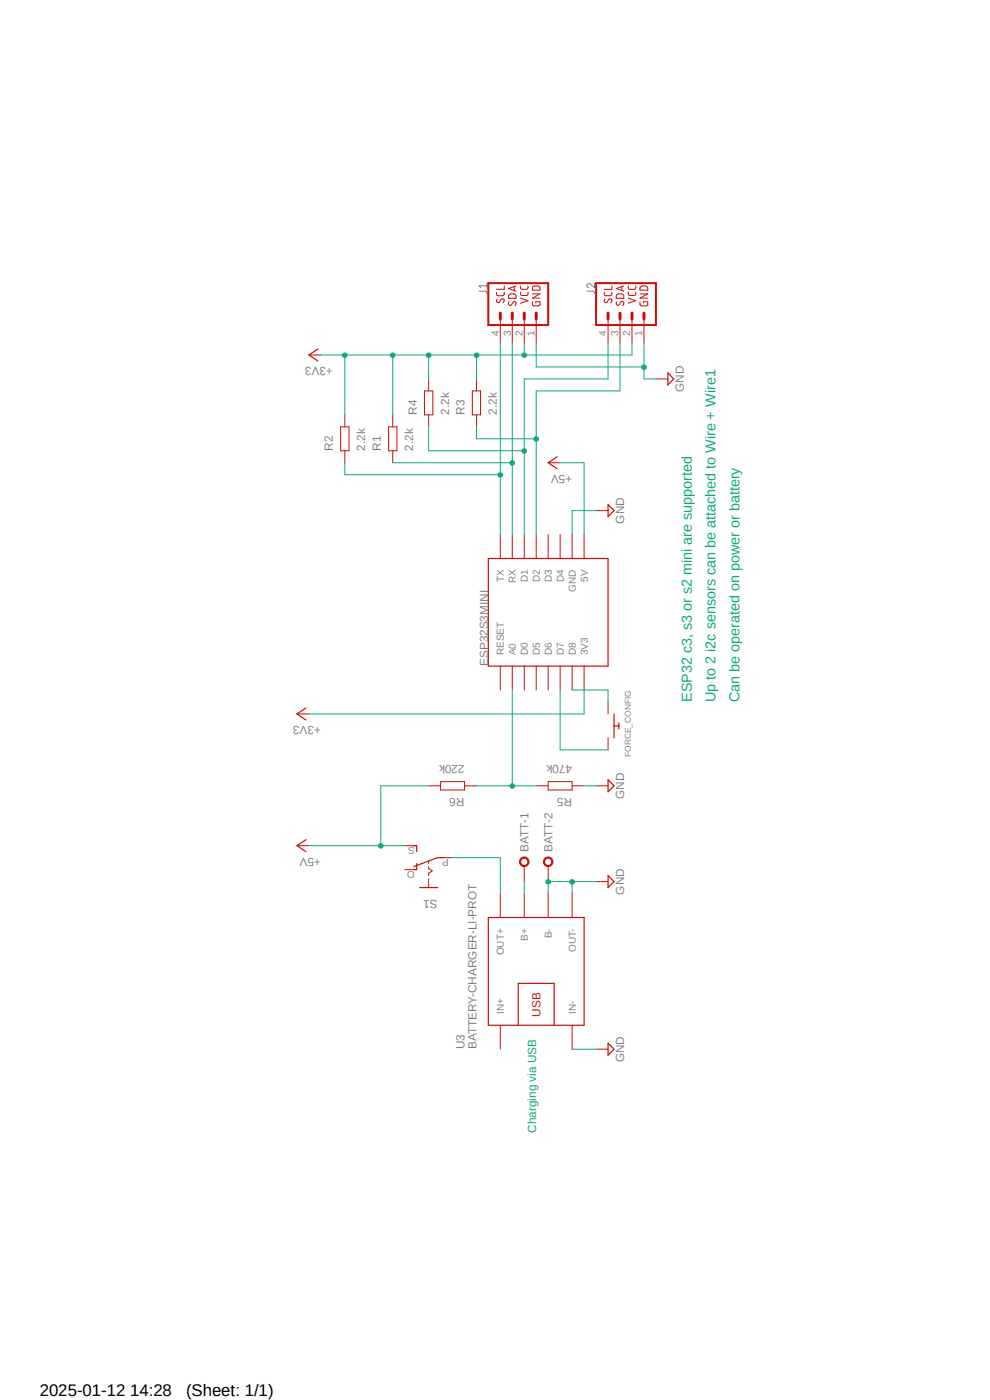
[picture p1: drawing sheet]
<svg xmlns="http://www.w3.org/2000/svg" width="210mm" height="297mm" viewBox="0 0 210 297" stroke-linecap="round" stroke-linejoin="round" font-family="sans-serif">
<path d="M60.7 59.5l97 181.5M157.7 59.5l-97 181.5" fill="none" stroke="#fff" stroke-width=".21"/>
<path d="M101.6 61.8h1.3a.4 .4 0 0 1 .4 .5M103.3 60.2v.8M103.3 60.6h-1.7l.4 .4M124.5 61.8h1.3a.4 .4 0 0 1 .3 .5M126.1 60.2v.8l-.9-.7a.44 .44 0 0 0-.7 .1 .44 .44 0 0 0 .3 .6" fill="none" stroke="#808080" stroke-width=".21"/>
<path d="M118.2 96.9l-1.9 1.3 1.9 1.2M64.9 150.2l-1.9 1.3 1.9 1.2M64.9 178.1l-1.9 1.3 1.9 1.3M87.8 179.4h.6v1.3M129 165.4l1.3 1.3-1.3 1.3zM88.4 183.2v1.3h-.6M89 188.3h3.8M94.1 181.9h-1.3l-5 2M103.6 194.6h20.3v22.9h-20.3zM109.9 217.5v-8.9h7.7v8.9M129 221.3l1.3 1.3-1.3 1.3z" fill="none" stroke="#c90d0c" stroke-width=".25"/>
<g fill="none" stroke="#c90d0c" stroke-width=".21">
<path d="M116.3 98.2h2.5M63 151.5h2.5M63 179.4h2.5M85.9 179.4h2.5M126.4 166.7h2.6M85.9 184.5h2.5M90.9 182.6v.6M90.9 183.9v.3l.8 .5-.8 .6v.5M90.9 186.4v1.9M93.5 181.9h2.5M106.1 189.6v5M111.2 183.7v.8"/>
<path d="M111.2 189.6v5M116.3 189.6v5M121.4 189.6v5M106.1 217.5v5.1M121.4 217.5v5.1M126.4 222.6h2.6"/>
</g>
<path d="M110.6 182a1.02 1.02 0 0 1 1.6 .5 1.02 1.02 0 0 1-1 1.4v-.3a.78 .78 0 0 1-.6-1.1 .78 .78 0 0 1 1.3-.2 .78 .78 0 0 1-.4 1.3h-.3v.3a1.03 1.03 0 0 1-1-.8 1.03 1.03 0 0 1 .4-1.1z" fill-rule="evenodd" fill="#c90d0c"/>
<path d="M110.6 182a1.02 1.02 0 0 1 1.6 .5 1.02 1.02 0 0 1-1 1.4v-.3a.78 .78 0 0 1-.6-1.1 .78 .78 0 0 1 1.3-.2 .78 .78 0 0 1-.4 1.3h-.3v.3a1.03 1.03 0 0 1-1-.8 1.03 1.03 0 0 1 .4-1.1zM111.2 184.5v2.5M116.3 183.7v.8" fill="none" stroke="#c90d0c" stroke-width=".21"/>
<path d="M115.7 182a1.02 1.02 0 0 1 1.6 .5 1.02 1.02 0 0 1-1 1.4v-.3a.78 .78 0 0 1-.6-1.1 .78 .78 0 0 1 1.3-.2 .78 .78 0 0 1-.4 1.3h-.3v.3a1.03 1.03 0 0 1-1-.8 1.03 1.03 0 0 1 .4-1.1z" fill-rule="evenodd" fill="#c90d0c"/>
<g fill="none" stroke="#c90d0c" stroke-width=".21">
<path d="M65.5 75.3h2.6M105.3 62l.1 .6 .3 .1h1.1l.2-.3v-.4M105.5 63.5l-.1 .1a.38 .38 0 0 0 .1 .6 .38 .38 0 0 0 .5-.1l.3-.6a.37 .37 0 0 1 .4-.1 .37 .37 0 0 1 .3 .3l-.3 .6M106.1 67.7v5.1M107 60.7v.7h-1.7M108 64l-.1 .2a.37 .37 0 0 0 .1 .5 .37 .37 0 0 0 .5-.1l.5-.6h.3a.6 .6 0 0 1 0 .9M108.1 62.4h1.2l.1 .2 .1 .7h-1.6v-.5zM108.7 67.7v5.1M109.1 60.8v.8M109.5 60.7l-1.6 .5 1.6 .6M110.4 62v.5l.4 .2h1l.2-.7M110.4 60.7v.5l.4 .2 1-.1 .2-.6"/>
<path d="M110.4 63.2l1.6 .6-1.6 .5M111.2 67.7v5.1M112.9 64v.6l.2 .3h1.1l.3-.2 .1-.7h-.9v.3M112.9 62.4h1.7l-1.7 .8h1.7M113 60.9a1.25 1.25 0 0 1 1.5 0l.1 .7h-1.7zM113.7 67.7v5.1M128.2 62v.6l.3 .1h1.1l.2-.7M128.3 63.5l-.1 .1a.4 .4 0 0 0 .1 .6 .4 .4 0 0 0 .6-.1l.2-.6a.37 .37 0 0 1 .4-.1 .37 .37 0 0 1 .3 .3l-.2 .6M129 67.7v5.1M129.8 60.7v.7h-1.6M130.8 62.6l.3-.2h1l.2 .2v.7h-1.6zM130.9 64l-.2 .4a.34 .34 0 0 0 .5 .3l.6-.7h.4a.6 .6 0 0 1-.1 .9"/>
<path d="M131.5 67.7v5.1M131.9 60.8v.8M132.3 60.7l-1.6 .5 1.6 .6M133.3 62v.5l.3 .2h1.1l.2-.7M133.3 60.7v.5l.3 .2 1.1-.1 .2-.6M133.3 63.2l1.6 .6-1.6 .5M134.1 67.7v5.1M135.8 64v.6l.2 .3h1l.4-.2v-.7h-.9v.3M135.8 62.4h1.6l-1.6 .8h1.6M135.8 60.9l.4-.2h1l.2 .4v.5h-1.6zM136.6 67.7v5.1M72.3 90.6h1.7v5h-1.7z"/>
<path d="M73.2 88v2.6M73.2 95.6v2.6M82.4 90.6h1.8v5h-1.8zM83.3 88v2.6M83.3 95.6v2.6M90 82.9h1.8v5.1h-1.8zM90.9 80.4v2.5M90.9 88v2.6M100.2 82.9h1.7v5.1h-1.7zM101.1 80.4v2.5M101.1 88v2.6M139.1 80.4h2.6"/>
<path d="M106.1 113.4v5.1M108.7 113.4v5.1M111.2 113.4v5.1M113.7 113.4v5.1M116.3 113.4v5.1M118.8 113.4v5.1M121.4 113.4v5.1M123.9 113.4v5.1M126.4 108.3h2.6M106.1 141.3v5.1M108.7 141.3v5.1M111.2 141.3v5.1"/>
<path d="M113.7 141.3v5.1M116.3 141.3v5.1M118.8 141.3v5.1M121.4 141.3v5.1M123.9 141.3v5.1M129 148.9v2.6M129 156.5v2.6M90.9 166.7h2.6M93.5 165.8h5.1v1.8h-5.1zM98.6 166.7h2.5M113.7 166.7h2.6M116.3 165.8h5.1v1.8h-5.1z"/>
<path d="M121.4 166.7h2.5M115.7 182a1.02 1.02 0 0 1 1.6 .5 1.02 1.02 0 0 1-1 1.4v-.3a.78 .78 0 0 1-.6-1.1 .78 .78 0 0 1 1.3-.2 .78 .78 0 0 1-.4 1.3h-.3v.3a1.03 1.03 0 0 1-1-.8 1.03 1.03 0 0 1 .4-1.1zM116.3 184.5v2.5M126.4 187h2.6"/>
</g>
<path d="M67.4 74l-1.9 1.3 1.9 1.3M141.7 79.1l1.2 1.3-1.2 1.3zM103.6 118.5h25.4v22.8h-25.4zM129 107.1l1.3 1.2-1.3 1.3zM130.3 151.5v5M130.3 154h1M131.3 153.4v1.2M129 185.8l1.3 1.2-1.3 1.3z" fill="none" stroke="#c90d0c" stroke-width=".25"/>
<path d="M103.6 60.1h12.7v8.9h-12.7zM126.4 60.1h12.7v8.9h-12.7z" fill="none" stroke="#c90d0c" stroke-width=".42"/>
<path d="M106.1 66.4v1.3M108.7 66.4v1.3M111.2 66.4v1.3M113.7 66.4v1.3M129 66.4v1.3M131.5 66.4v1.3M134.1 66.4v1.3M136.6 66.4v1.3" fill="none" stroke="#c90d0c" stroke-width=".64"/>
<path d="M116.3 187v2.6M121.4 187h5M121.4 222.6h5" fill="none" stroke="#0dab76" stroke-width=".21"/>
<circle cx="116.3" cy="187.1" r=".49" fill="#0dab76"/>
<g fill="none" stroke="#0dab76" stroke-width=".21">
<path d="M116.3 187h5.1v2.6"/>
<circle cx="116.3" cy="187.1" r=".49"/>
</g>
<circle cx="121.4" cy="187.1" r=".49" fill="#0dab76"/>
<g fill="none" stroke="#0dab76" stroke-width=".21">
<path d="M136.6 72.8v7.6h2.5M126.4 108.3h-5v5.1M123.9 166.7h2.5"/>
<circle cx="121.4" cy="187.1" r=".49"/>
</g>
<circle cx="136.6" cy="77.9" r=".49" fill="#0dab76"/>
<g fill="none" stroke="#0dab76" stroke-width=".21">
<path d="M113.7 72.8v5.1h22.9M65.5 179.4h20.4M90.9 166.7h-10.1v12.7"/>
<circle cx="136.6" cy="77.9" r=".49"/>
</g>
<circle cx="80.8" cy="179.5" r=".49" fill="#0dab76"/>
<g fill="none" stroke="#0dab76" stroke-width=".21">
<path d="M118.8 98.2h5.1v15.2M108.7 146.4v20.3M101.1 166.7h12.6M96 181.9h10.1v7.7M111.2 187v2.6"/>
<circle cx="80.8" cy="179.5" r=".49"/>
</g>
<circle cx="108.7" cy="166.8" r=".49" fill="#0dab76"/>
<g fill="none" stroke="#0dab76" stroke-width=".21">
<path d="M68.1 75.3h33v5.1M90.9 75.3v5.1M123.9 146.4v5.1h-58.4"/>
<circle cx="108.7" cy="166.8" r=".49"/>
</g>
<circle cx="90.9" cy="75.4" r=".49" fill="#0dab76"/>
<g fill="none" stroke="#0dab76" stroke-width=".21">
<path d="M73.2 75.3v12.7"/>
<circle cx="90.9" cy="75.4" r=".49"/>
</g>
<circle cx="73.2" cy="75.4" r=".49" fill="#0dab76"/>
<g fill="none" stroke="#0dab76" stroke-width=".21">
<path d="M83.3 75.3v12.7"/>
<circle cx="73.2" cy="75.4" r=".49"/>
</g>
<circle cx="83.3" cy="75.4" r=".49" fill="#0dab76"/>
<g fill="none" stroke="#0dab76" stroke-width=".21">
<path d="M101.1 75.3h10.1"/>
<circle cx="83.3" cy="75.4" r=".49"/>
</g>
<circle cx="101.1" cy="75.4" r=".49" fill="#0dab76"/>
<g fill="none" stroke="#0dab76" stroke-width=".21">
<path d="M111.2 72.8v2.5h22.9"/>
<circle cx="101.1" cy="75.4" r=".49"/>
</g>
<circle cx="111.2" cy="75.4" r=".49" fill="#0dab76"/>
<g fill="none" stroke="#0dab76" stroke-width=".21">
<path d="M129 72.8v7.6h-17.8v33M134.1 72.8v2.5M90.9 90.6v5h20.3"/>
<circle cx="111.2" cy="75.4" r=".49"/>
</g>
<circle cx="111.2" cy="95.7" r=".49" fill="#0dab76"/>
<g fill="none" stroke="#0dab76" stroke-width=".21">
<path d="M131.5 72.8v10.1h-17.8v30.5M101.1 90.6v2.5h12.6"/>
<circle cx="111.2" cy="95.7" r=".49"/>
</g>
<circle cx="113.8" cy="93.1" r=".49" fill="#0dab76"/>
<g fill="none" stroke="#0dab76" stroke-width=".21">
<path d="M108.7 72.8v40.6M83.3 98.2h25.4M118.8 146.4v12.7h10.2M121.4 146.4h7.6v2.5"/>
<circle cx="113.8" cy="93.1" r=".49"/>
</g>
<circle cx="108.7" cy="98.2" r=".49" fill="#0dab76"/>
<g fill="none" stroke="#0dab76" stroke-width=".21">
<path d="M106.1 72.8v40.6M73.2 98.2v2.5h32.9"/>
<circle cx="108.7" cy="98.2" r=".49"/>
</g>
<circle cx="106.1" cy="100.8" r=".49" fill="#0dab76"/>
<circle cx="106.1" cy="100.8" r=".49" fill="none" stroke="#0dab76" stroke-width=".21"/>
<g font-size="3.6">
<text x="8.4" y="296.1">2025-01-12 14:28</text>
<text x="39.5" y="296.1">(Sheet: 1/1)</text>
</g>
<g font-size="3" fill="#0dab76">
<text x="146.7" y="148.9" transform="rotate(-90 146.7 148.9)">ESP32 c3, s3 or s2 mini are supported</text>
<text x="151.8" y="148.9" transform="rotate(-90 151.8 148.9)">Up to 2 i2c sensors can be attached to Wire + Wire1</text>
<text x="156.9" y="148.9" transform="rotate(-90 156.9 148.9)">Can be operated on power or battery</text>
</g>
<g font-size="2.5" fill="#808080">
<text x="70.6" y="77.9" transform="rotate(-180 70.6 77.9)">+3V3</text>
<text x="145.1" y="83.1" transform="rotate(-90 145.1 83.1)">GND</text>
<text x="88.4" y="88" transform="rotate(-90 88.4 88)">R4</text>
<text x="95.3" y="88" transform="rotate(-90 95.3 88)">2.2k</text>
<text x="98.6" y="88" transform="rotate(-90 98.6 88)">R3</text>
<text x="105.4" y="88" transform="rotate(-90 105.4 88)">2.2k</text>
<text x="70.6" y="95.6" transform="rotate(-90 70.6 95.6)">R2</text>
<text x="77.5" y="95.6" transform="rotate(-90 77.5 95.6)">2.2k</text>
<text x="80.8" y="95.6" transform="rotate(-90 80.8 95.6)">R1</text>
<text x="87.6" y="95.6" transform="rotate(-90 87.6 95.6)">2.2k</text>
<text x="121.4" y="100.7" transform="rotate(-180 121.4 100.7)">+5V</text>
<text x="132.4" y="111.1" transform="rotate(-90 132.4 111.1)">GND</text>
<text x="103.6" y="141.4" transform="rotate(-90 103.6 141.4)">ESP32S3MINI</text>
<text x="68.1" y="154" transform="rotate(-180 68.1 154)">+3V3</text>
<text x="98.6" y="162.4" transform="rotate(-180 98.6 162.4)">220k</text>
<text x="121.4" y="162.4" transform="rotate(-180 121.4 162.4)">470k</text>
<text x="98.6" y="169.2" transform="rotate(-180 98.6 169.2)">R6</text>
<text x="121.4" y="169.2" transform="rotate(-180 121.4 169.2)">R5</text>
<text x="132.4" y="169.5" transform="rotate(-90 132.4 169.5)">GND</text>
<text x="68.1" y="181.9" transform="rotate(-180 68.1 181.9)">+5V</text>
<text x="112.1" y="180.7" transform="rotate(-90 112.1 180.7)">BATT-1</text>
<text x="117.2" y="180.7" transform="rotate(-90 117.2 180.7)">BATT-2</text>
<text x="92.8" y="190.8" transform="rotate(-180 92.8 190.8)">S1</text>
<text x="132.4" y="189.8" transform="rotate(-90 132.4 189.8)">GND</text>
<text x="98.6" y="222.6" transform="rotate(-90 98.6 222.6)">U3</text>
<text x="101.1" y="222.6" transform="rotate(-90 101.1 222.6)">BATTERY-CHARGER-LI-PROT</text>
<text x="132.4" y="225.3" transform="rotate(-90 132.4 225.3)">GND</text>
</g>
<text font-size="2.5" fill="#c90d0c" x="114.6" y="215.7" transform="rotate(-90 114.6 215.7)">USB</text>
<text font-size="2.5" fill="#0dab76" x="113.8" y="240.3" transform="rotate(-90 113.8 240.3)">Charging via USB</text>
<g font-size="2.1" fill="#808080">
<text x="105.8" y="71.2" transform="rotate(-90 105.8 71.2)">4</text>
<text x="108.3" y="71.2" transform="rotate(-90 108.3 71.2)">3</text>
<text x="110.9" y="71.2" transform="rotate(-90 110.9 71.2)">2</text>
<text x="113.4" y="71.2" transform="rotate(-90 113.4 71.2)">1</text>
<text x="128.6" y="71.2" transform="rotate(-90 128.6 71.2)">4</text>
<text x="131.1" y="71.2" transform="rotate(-90 131.1 71.2)">3</text>
<text x="133.7" y="71.2" transform="rotate(-90 133.7 71.2)">2</text>
<text x="136.2" y="71.2" transform="rotate(-90 136.2 71.2)">1</text>
<text x="106.9" y="123.5" transform="rotate(-90 106.9 123.5)">TX</text>
<text x="109.4" y="123.7" transform="rotate(-90 109.4 123.7)">RX</text>
<text x="112" y="123.5" transform="rotate(-90 112 123.5)">D1</text>
<text x="114.5" y="123.5" transform="rotate(-90 114.5 123.5)">D2</text>
<text x="117.1" y="123.5" transform="rotate(-90 117.1 123.5)">D3</text>
<text x="119.6" y="123.5" transform="rotate(-90 119.6 123.5)">D4</text>
<text x="122.1" y="125.5" transform="rotate(-90 122.1 125.5)">GND</text>
<text x="124.7" y="123.4" transform="rotate(-90 124.7 123.4)">5V</text>
<text x="106.9" y="139" transform="rotate(-90 106.9 139)">RESET</text>
<text x="109.4" y="139" transform="rotate(-90 109.4 139)">A0</text>
<text x="112" y="139" transform="rotate(-90 112 139)">D0</text>
<text x="114.5" y="139" transform="rotate(-90 114.5 139)">D5</text>
<text x="117.1" y="139" transform="rotate(-90 117.1 139)">D6</text>
<text x="119.6" y="139" transform="rotate(-90 119.6 139)">D7</text>
<text x="122.1" y="139" transform="rotate(-90 122.1 139)">D8</text>
<text x="124.7" y="139" transform="rotate(-90 124.7 139)">3V3</text>
<text x="88" y="179.7" transform="rotate(-180 88 179.7)">S</text>
<text x="88" y="184.8" transform="rotate(-180 88 184.8)">O</text>
<text x="95.2" y="182.3" transform="rotate(-180 95.2 182.3)">P</text>
<text x="106.9" y="202.7" transform="rotate(-90 106.9 202.7)">OUT+</text>
<text x="112" y="199.6" transform="rotate(-90 112 199.6)">B+</text>
<text x="117.1" y="199.1" transform="rotate(-90 117.1 199.1)">B-</text>
<text x="122.1" y="202" transform="rotate(-90 122.1 202)">OUT-</text>
<text x="106.9" y="215.1" transform="rotate(-90 106.9 215.1)">IN+</text>
<text x="122.1" y="215.1" transform="rotate(-90 122.1 215.1)">IN-</text>
</g>
<text font-size="1.8" fill="#808080" x="133.8" y="160.6" transform="rotate(-90 133.8 160.6)">FORCE_CONFIG</text>
</svg>
